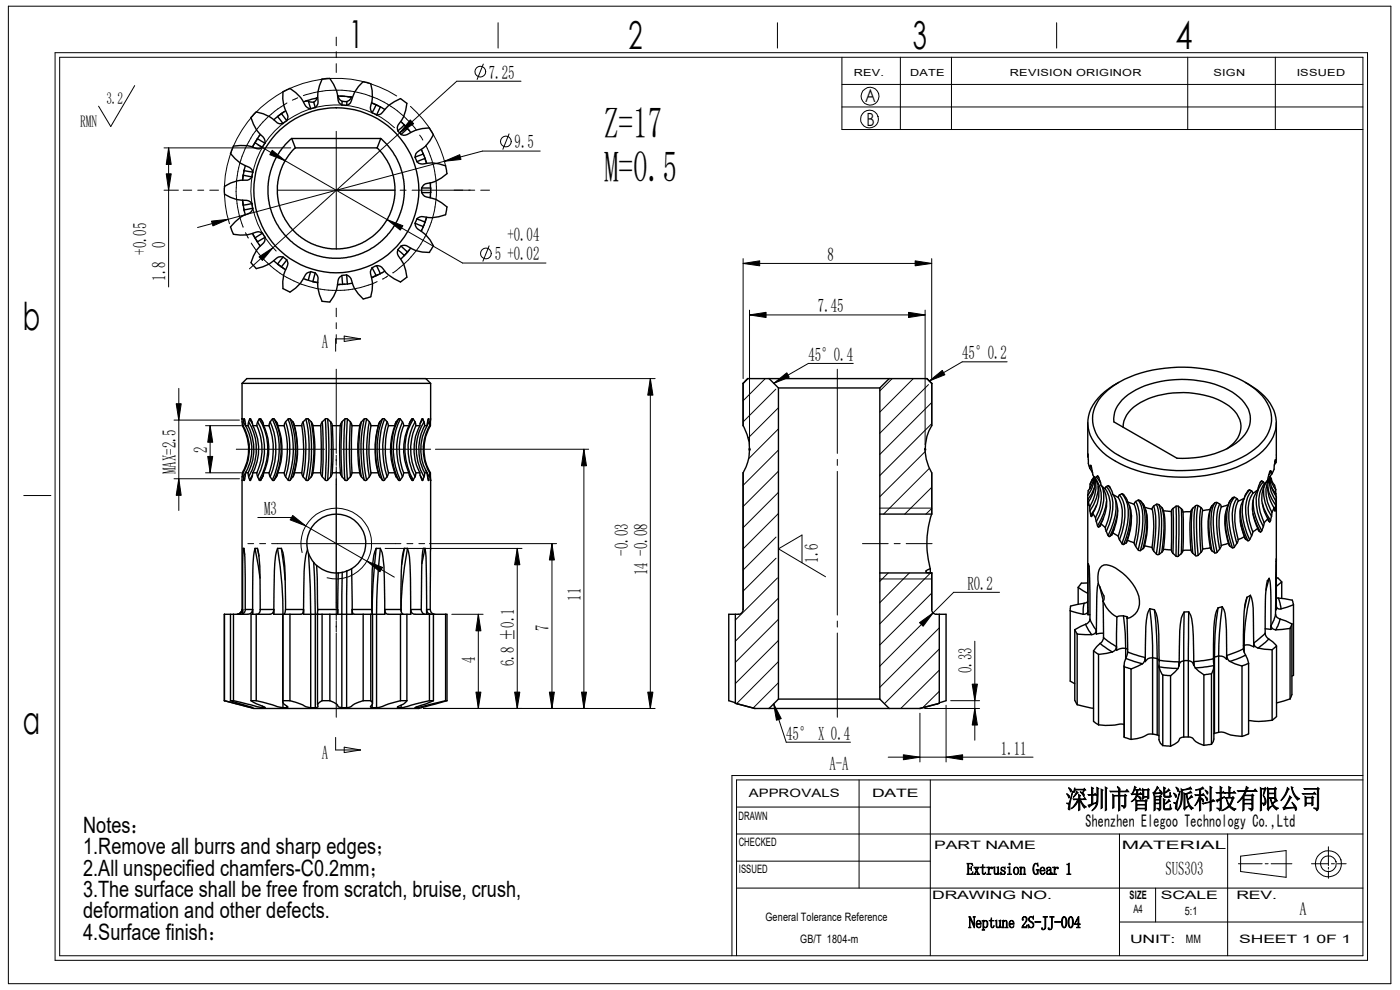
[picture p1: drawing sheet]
<svg xmlns="http://www.w3.org/2000/svg" width="297mm" height="210mm" viewBox="0 0 297 210" stroke-linecap="round" stroke-linejoin="round" font-family="sans-serif">
<g fill="none" stroke="#000" stroke-width=".21">
<path d="M1.8 1.3h293.3v207.4h-293.3zM11.7 11.2h278.4v192.5h-278.4zM12.7 12.1h276.4v190.6h-276.4zM28.6 18.2l-5.1 8.6-2.6-4.3M71.3 7.9v1.8M71.3 11v1.2M71.3 13.5v1.9M102.5 13.6l-1.3 3.2M105.7 4.8v5.4M110.5 17.2h-13.6l-44 39.8M164.9 4.8v5.4M178.6 17.9h110.5"/>
<path d="M178.6 12.1v15.4h110.5M191 12.1v15.4M201.8 12.1v15.4M224.2 4.8v5.4M252 12.1v15.4M270.6 12.1v15.4M34.8 31.4h26.9M35.3 36.9h1l-.5 3.4zM35.8 31.4l.5 3.5h-1zM35.8 31.4v29.5M54.7 30.7l43.4 25.1h17.7M57.7 31.9l2.8 2.2-3.3-1.3z"/>
<path d="M60.9 21.8a21.4 21.4 0 0 0-9.3 26.3M63.2 20.7l-1.2 .6M64.3 20.3a21.3 21.3 0 0 1 24 7.3M71.3 27.9v25M83.7 27.1a18.1 18.1 0 0 0-25.4 .7 18.1 18.1 0 0 0 .3 25.5M84.2 20.4a23.8 23.8 0 0 0-27.3 1.1 23.8 23.8 0 0 0-8.2 26M87 25.4l.8 .8-3 2zM87.1 22.6a24.1 24.1 0 0 1 7.4 12.6M89 28.7l.7 1M90.3 30.8a21.2 21.2 0 0 1-7 27.1M94.3 34.2l3.2-1.4 .3 1zM108 28.4l-1.3 3.3"/>
<path d="M114.6 32h-12.2l-60.5 16.3M178.6 22.7h110.5M34.8 40.3h3M38.9 40.3h1.8M42 40.3h1.2M44.5 40.3h1.9M44.9 46.9l3.5-.4-3.2 1.4zM51.6 48.1v.1M52.1 49.4l.6 1.1M53.3 51.6a21.1 21.1 0 0 0 26.7 8.1M54.9 54.5l3-2-2.2 2.7zM58.8 40.3h25.1"/>
<path d="M82.2 46.6l3.3 1.3-.6 .9zM82.3 58.5l-1.1 .7M84.9 40.3h1.2M87.4 40.3h13.3M91.4 40.1v.5M102 40.3h1.8M103.8 52.2l-1.4 3.2M157.6 55.9l3.6-.6v1.1zM157.6 55.9h40.1M157.6 54.9v25.4M194.1 55.3l3.6 .6-3.6 .5zM197.7 54.9v25.4"/>
<path d="M71.3 65.4v1.8M71.3 68.5v1.2M71.3 71v1.9M71.3 78.3v17.9M73 71.3l3.5 .6-3.5 .5zM76.5 71.9h-5.3v2.6M159 66.8l3.5-.5v1.1zM159 65.8v28.5M159 66.8h37.3M177.6 78.3v17.9M181 77.1h-9.5l-7.4 4.2M192.7 66.3l3.6 .5-3.6 .6z"/>
<path d="M196.3 65.8v28.5M213.7 76.8h-9.6l-7 4M36.9 89.1h13.9M37.4 85.6h1l-.5 3.5zM37.9 82.4v25.9M43.6 90.3h7.5M44.1 96.8h1l-.5 3.5zM44.6 90.3l.5 3.5h-1zM44.6 90.3v10M50.1 95.3h18.7M51.6 89.1h.3M51.6 89l.3 .3"/>
<path d="M51.8 89v.3M51.9 89l-.3 .3M70.1 95.3h1.3M71.3 96.6v2.1M71.3 99v32.5M72.6 95.3h18.8M86.8 80.3h52.2M92.4 95.3h32.5M123.9 95.3l.5 3.5h-1zM123.9 95.3v55M138 80.3l.5 3.5h-1.1zM138 80.3v70"/>
<path d="M158.9 95.3h.3M158.9 95.2l.3 .3M159 95.2v.3M159.1 95.2l-.3 .3M162.3 80.3l-4.7 4.7M164.1 81.3l2.8-2.2 .5 .9zM164.6 82.5l-7 7M165.1 86.5l-6.4 6.4M165.1 91l-6.3 6.3M165.1 95.5l-7.5 7.5M165.1 99.9l-7.5 7.5M177.6 97.5v1.2"/>
<path d="M177.6 100v30.5M189.3 80.3l-2.7 2.6M193.8 80.3l-7.2 7.1M196.1 95.3h.3M196.1 95.2l.3 .3M196.3 95.2v.3M196.3 95.8l-9.7 9.6M196.4 95.2l-.3 .3M197 81.6l-10.4 10.3M197.1 80.8l2.8-2.2 .5 .9zM197.1 99.4l-9.6 9.7M197.7 85.4l-11.1 11"/>
<path d="M197.7 89.9l-11.1 11M5 105.1h5.8M36.9 101.6h13.9M37.9 101.6l.5 3.5h-1zM43.6 100.3h7.5M51.6 101.6h.3M51.6 101.4l.3 .3M51.8 101.4v.3M51.9 101.4l-.3 .3M52.6 115.3h1.2M54.7 109.8h7l22 12.6M55.1 115.3h1.2"/>
<path d="M57.6 115.3h27.4M62.1 109.3l2.8 2.2-3.3-1.2zM64.1 117.2a7.5 7.5 0 0 1 6.6-9.4 7.5 7.5 0 0 1 8.1 8.2 7.5 7.5 0 0 1-9.4 6.6M77.9 119l3.3 1.4-.6 .9zM81.7 116.3h29M86.3 115.3h1.3M88.9 115.3h1.2M91.1 115.3h27M109.7 116.3l.6 3.5h-1.1zM109.7 116.3v34M117.1 115.3l.5 3.5h-1.1zM117.1 115.3v35"/>
<path d="M164.6 113.9l-7 7M164.6 118.4l-7 7M165.1 104.4l-7.5 7.5M165.1 108.9l-7.5 7.5M170.1 119.4v-5.9l-5 2.9 10 5.9M183 115.3h5.4M186.6 107.8h11.1M189.7 115.3h1.3M192.2 115.3h5.5M197.7 103.4l-5.8 5.7M197.7 107.9l-1.3 1.2M71.3 131.7v2.3"/>
<path d="M71.3 134.3v17.8M95.8 130.3h6.7M101.5 130.3l.5 3.5h-1zM101.5 130.3v20M164.9 122.6l-8.9 8.9M165.1 126.9l-9.1 9.1M165.1 131.4l-9.1 9.1M165.1 135.8l-9.1 9.2M177.6 131.7v1.3M177.6 134.3v17.8M186.6 122.8h11.1M188.4 121.5l-1.8 1.8"/>
<path d="M192.9 121.5l-6.3 6.3M195.1 132.1l2.9-2.1-2.2 2.8zM197.4 121.5l-10.8 10.8M197.7 125.8l-11.1 11M198 130l-11.4 11.3M198 130h.1M199.3 133.2l-12.7 12.6M199.3 137.7l-11.7 11.6M206.8 136v21M212 125.6h-9.7l-4.3 4.4M71.2 156.4v2.7h5.3M73 158.5l3.5 .6-3.5 .5z"/>
<path d="M89.8 150.3h49.2M101 146.8h1l-.5 3.5zM109.2 146.8h1.1l-.6 3.5zM116.5 146.8h1.1l-.5 3.5zM123.4 146.8h1l-.5 3.5zM137.4 146.8h1.1l-.5 3.5zM164.1 149.3l1.6 3.1-1 .4zM164.1 149.3l2.7 8.1h13.6M165.1 144.8l-5.3 5.4M165.1 140.3l-8.8 9M195.2 151.3v10.3M196.1 150.3h11.7"/>
<path d="M199.3 142.2l-8.2 8.1M199.3 146.6l-3.6 3.5M200.7 149.6v12M201.7 148.6h6.1M206.2 145.1h1.1l-.5 3.5zM206.8 150.3l.5 3.5h-1.1zM156.3 171.2h41.1M156.3 176.9h132.8M182.2 165.4v23M188.4 160.6h30.8M191.6 160.1l3.6 .5-3.6 .6zM197.4 165.4v37.3"/>
<path d="M200.7 160.6l3.5-.5v1.1zM237.5 176.9v25.8M260.4 176.9v25.8M281.8 179.6v4M289.1 165.4h-132.8v37.3M289.1 164.5h-133.8v38.2M156.3 182.7h41.1M156.3 188.4h132.8M237.5 195.6h51.6M245.2 188.4v7.2M262.7 183.2h5.1M263.2 181.6l9.6-1.2v5.7l-9.6-1.2z"/>
<path d="M268.4 183.2h.6M269.7 183.2h4.4M278.2 183.2h3.6M281.8 184v.4M281.8 184.7v1.6M282.4 183.2h.7M283.7 183.2h1.9"/>
<circle cx="101.9" cy="15.2" r="1.14"/>
<circle cx="107.3" cy="30" r="1.14"/>
<circle cx="184.5" cy="25.3" r="1.89"/>
<circle cx="184.6" cy="20.4" r="1.88"/>
<circle cx="103.1" cy="53.8" r="1.14"/>
<circle cx="281.8" cy="183.2" r="1.68"/>
<circle cx="281.8" cy="183.2" r="2.78"/>
</g>
<g fill="none" stroke="#000" stroke-width=".3">
<path d="M68.3 16.8l1.7-.2a7.7 7.7 0 0 1 1.8 4.8l.1 .4 .6 .5M68.3 16.8a8.6 8.6 0 0 0-.9 5.2l-.5 .8M77 17.3l1.7 .5a8.1 8.1 0 0 1-.1 5l.4 1.1M77 17.3a8.6 8.6 0 0 0-2.7 4.5l-.8 .6M51.6 37.2l1.9 .3M51.6 37.2l-.1 1 .1-1M51.6 37.1v.1M51.7 36.4h.1M51.8 36.2l1.8 .3M51.8 36.2l-.2 1M51.9 35.9l-.1 .3M52 35.2l-.2 1"/>
<path d="M53.2 24.9l1.2-1.2a7.9 7.9 0 0 1 4.4 2.4l.5 .1h.7M53.3 25a7.4 7.4 0 0 0 2.5 4.1l.4 .8v.5l-1.6-1M53.5 37.5a1.48 1.48 0 0 1-1.6 .7 7 7 0 0 0-4.3 1.3v1.7a8.7 8.7 0 0 0 5.1 1.4l.8 .6-1.9 .3M53.6 36.5l-.1 1M54.1 30.3l1.6 .9M54.1 30.3l-.5 .9M54.6 29.4l-.5 .9M54.7 29.3l-1.1 1.8M55.1 28.7l-.1 .1M55.2 28.5l-.6 .9M55.7 31.2a1.37 1.37 0 0 1-1.7 .2 6.8 6.8 0 0 0-4.5-.4l-.6 1.6a8.6 8.6 0 0 0 4.3 3.1l.4 .8M56.2 30.4l-.5 .8"/>
<path d="M58.9 24.7l1.1 1.5M58.9 24.7l-.8 .7M59.7 24.1l-.8 .6M60.3 23.7l-1.4 1M60.6 23.5l-.9 .6M60.8 25.6l-.8 .6M61.9 29.4l-1.4 1.3-1.1 1.4-1.2 2.1-.8 2-.5 2.7v2.3l.2 2.1 .5 1.7 .7 1.7 1 1.7 1.3 1.6 1.7 1.6 1.4 1.1 1.9 .9 3.1 1 1.7 .2 2.7-.1 2.3-.5 2.3-.9 1.7-.9 1.6-1.3 1.6-1.7 1.1-1.5 .9-1.9 .6-1.5 .5-2.8 .1-2.3-.3-2.1-.7-2.4-1-1.9-1.4-2-1.6-1.6M61.9 29.4h18.9M61.9 29.4l.8 2M64.9 21.4h.1M65 21.4h-.1M65.2 21.3l-.1 .1"/>
<path d="M65.2 21.3l-.8 .3M65.2 21.3l.2 .2M65.4 21.5l.5 1.6M65.4 21.5l1.1 .2M65.9 23.1a1.61 1.61 0 0 1-1.3-1.1 6.7 6.7 0 0 0-3.1-3.2l-1.5 .7a8.8 8.8 0 0 0 1.1 5.2l-.3 .9-1.1-1.5M66.5 21.7l.4 1.1M66.9 22.8l-1 .3M67.2 20.8l-.2 .5-.5 .4M67.2 20.8l-2 .5M67.4 20.7l-.2 .1M71.6 20.4h.2a1.25 1.25 0 0 0 .8 1.1M71.7 20.4l2.9 .2"/>
<path d="M72.2 20.4h1M72.5 22.3l1 .1M72.6 21.5l-.1 .8M72.6 21.5h1M73.6 21.5l-.1 .9M73.7 20.5l1 .2M74.6 20.6l-.5 .7-.5 .2M74.6 20.6l.1 .1M78.8 21.8l1 .4M78.8 21.8l1.5 .6M79 23.9l.9 .4M79.8 22.2l-.8 1.7"/>
<path d="M79.8 22.2l.9 .5M80 31.3l1.1 1.3 1.1 1.6 .9 2 .4 1.4 .3 1.9v1.8l-.3 1.7-.4 1.6-.8 1.7-1 1.5-2.2 2.3-1.7 1.1-1.9 .9-1.5 .4-1.8 .3h-1.9l-1.6-.3-1.6-.4-2.1-1-1.7-1.1-1.3-1.3-1.6-2.3-.5-1.1-.8-2.3-.2-1.3-.1-2.4 .3-1.6 .5-1.6 .9-2.1 1.2-1.7 1-.9M80.6 22.6l.1 .1M80.7 22.7l-.8 1.7a1.98 1.98 0 0 0 1.9-1.3l.7-.7 2.5-1.5 1.3 1a7.5 7.5 0 0 1-1.9 4.7l-.1 .4 .1 .8M80.7 22.7l.9 .5M80.8 29.4l-.8 2h-17.3M84.4 27.8l.7 .7M85 25.8l.8 .7M85.3 26.1h.1M85.6 26.4l1.1 1.2M85.8 26.5l-1.4 1.3M85.8 26.5l.6 .8"/>
<path d="M86.4 27.3l-1.3 1.2M86.4 27.3l.7 .8M88.1 33.4l.3 .9M88.4 34.3a1.97 1.97 0 0 0 2.3 .3l1-.1 1.4 .3 1.4 .4 .3 1.6a7.5 7.5 0 0 1-4.5 2.2l-.4 .2-.4 .7M89.4 31.7l.4 1M89.5 39.9v1M89.5 39.9h1.9M89.5 32h.1M89.7 32.5l.1 .1M89.8 32.7l-1.7 .7M89.8 32.7l.4 .9M89.8 32.7l.2 .4"/>
<path d="M90.1 33.4l.4 1.2M90.2 33.6l-1.8 .7M90.2 33.6l.3 1M91.1 27.1l.8 1.5a7.3 7.3 0 0 1-3.4 3.7l-.3 .3-.1 .8M91.1 27.1a9.3 9.3 0 0 0-5.1 1.6l-.9-.2M91.3 38.8l.1 1.1M91.3 38.8v.3M91.3 39.5h.1M91.4 39.9v1M91.4 39.9v.2M51.5 42.5l.1 1zM51.6 43.5l.2 1"/>
<path d="M51.7 44.2l.2 .6M51.8 44.5l.2 1.1M53.4 43.2l.2 1M53.6 49.5l.5 1M53.6 44.2a1.5 1.5 0 0 1-1.1 1.2 6.7 6.7 0 0 0-3.6 2.7l.6 1.6a8.3 8.3 0 0 0 5.3-.6l.9 .4M53.6 44.2l-1.8 .3M53.6 49.6l1 1.7M54.1 50.5l.5 .8M54.6 51.3l.6 .9M55 51.9l.1 .1M55.7 49.5l.5 .8M55.7 49.5l-1.6 1"/>
<path d="M56.2 50.3a1.48 1.48 0 0 1-.7 1.6 6.7 6.7 0 0 0-2.2 3.8l1.1 1.3a8.7 8.7 0 0 0 4.7-2.5h.9l-1.1 1.5M56.2 50.3l-1.6 1M58.1 55.3l.8 .7M58.9 56l.8 .6M58.9 56l1.4 1M59.7 56.6l.9 .6M60 54.5l.8 .6M60.8 55.1a1.43 1.43 0 0 1 0 1.7 6.8 6.8 0 0 0-.8 4.4l1.5 .7M60.8 55.1l-1.1 1.5M64.4 59.1l1 .3M64.9 59.3h.1M65.4 59.4l.5-1.7a1.86 1.86 0 0 0-1.6 1.6l-.6 .8-1 1-1.2 .9"/>
<path d="M65.4 59.4l1 .3M65.9 57.6l1 .3M66.3 59.7l1.1 .3M66.4 59.7l1 .2M66.9 57.9a1.54 1.54 0 0 1 .5 1.6 7.5 7.5 0 0 0 .9 4.4l1.7 .2a8.3 8.3 0 0 0 1.8-5l.7-.6M66.9 57.9l-.5 1.8M72.5 58.5l.2 1.8M73.5 58.3a1.6 1.6 0 0 1 1.1 1.3 6.6 6.6 0 0 0 2.4 3.8l1.7-.5a8.4 8.4 0 0 0-.1-5.2l.4-.9 .8 1.7M73.5 58.3l-1 .1M73.5 58.3l.2 1.9M79.9 56.3l-1 .5M79.9 56.3l.8 1.7"/>
<path d="M80.3 58.3l-1.5 .6 1-.4M80.7 58l-.9 .5M80.7 58l-.1 .1M81.1 57.8l-.1 .1M81.6 57.5l-.9 .5M84.4 53a1.88 1.88 0 0 0 .7 2.1l.5 .9 .7 2.8-1.3 1a8 8 0 0 1-4-3.1l-1.1-.4M84.4 53l1.4 1.2M85.1 52.2l-.7 .8M85.1 52.2l1.3 1.3M85.8 54.2l-.8 .7M86.4 53.5l-.6 .7M86.7 53.1l-1.1 1.3"/>
<path d="M87.1 52.7l-.7 .8M88.1 47.4a1.95 1.95 0 0 0 1.4 1.7l.8 .7 .9 1.1 .7 1.3-.8 1.4a7.4 7.4 0 0 1-4.9-1.5l-.4-.1-.7 .2M88.1 47.4l1.7 .6M88.4 46.4l-.3 1M88.4 46.4l1.8 .7M89.5 40.9a1.91 1.91 0 0 0 1.9 1.1l1.1 .3 2.3 1.6-.3 1.7a7.7 7.7 0 0 1-5 .3l-.4 .1-.7 .4M89.5 40.9h1.9M89.5 48.7v.1M89.8 48l-.4 1M89.8 48.1l-.1 .2M90 47.7l-.1 .1M90.2 47.1l.3-1-.4 1.2"/>
<path d="M90.2 47.1l-.4 .9M91.3 41.6v.4M91.3 41.2v.1M91.4 40.9l-.1 1M91.4 40.6v.3M72.2 60.3l-.6 .1M72.6 60.3h.1M72.7 60.3l-1.1 .1M73 60.3h.2M73.7 60.2l-1 .1M74.7 60.1l-1 .1M51.4 88.9v1.4"/>
<path d="M51.4 88.9h.1M51.4 81.3h40M51.4 81.3l1-1h37.9l1.1 1M51.4 81.3v7.5M51.4 90.3h.2M51.4 90.3a9.8 9.8 0 0 1 0 10M51.6 90.3a10 10 0 0 1 0 10M51.6 89.5v.8M51.6 89.5l.5 .8M51.7 88.9l.1-.1 .1 .2 .2 1.3M51.7 88.9l-.1 .6M51.7 88.9l.2 .3"/>
<path d="M52.1 90.3h.5M52.1 90.3a9.8 9.8 0 0 1 0 10M52.6 90.3a10.7 10.7 0 0 1 0 10M52.7 89.5l-.1 .8M52.7 89.5a11.1 11.1 0 0 1 0 11.6M53 88.9v-.1a1.46 1.46 0 0 1 .6 1.5M53 88.9l-.3 .6M53 88.9l.6 1M53.6 90.3h.9M53.6 90.3a10.7 10.7 0 0 1 0 10M54.5 90.3a11.7 11.7 0 0 1 0 10M54.7 89.5l-.2 .8"/>
<path d="M54.7 89.5a12.2 12.2 0 0 1 0 11.6M55 88.9h.3M55 88.9l-.3 .6M55 88.9a12.3 12.3 0 0 1 0 12.9M55.3 88.9l.4 .6 .2 .8M55.3 88.9l.6 1M55.9 90.3h1.2M55.9 90.3a11.7 11.7 0 0 1 0 10M57.1 90.3a14.3 14.3 0 0 1 0 10M57.3 89.5l-.2 .8M57.3 89.5a14.6 14.6 0 0 1 0 11.6M57.8 88.9h.4"/>
<path d="M57.8 88.9l-.5 .6M57.8 88.9a14.8 14.8 0 0 1 0 12.9M58.2 88.9l.4 .6M58.2 88.9a14.8 14.8 0 0 1 0 12.9M58.6 89.5l.3 .8M58.6 89.5l.3 .5M58.9 90.3h1.4M58.9 90.3a14.3 14.3 0 0 1 0 10M60.3 90.3a18.5 18.5 0 0 1 0 10M60.6 89.5l-.3 .8M60.6 89.5a19.1 19.1 0 0 1 0 11.6M61.1 88.9h.5"/>
<path d="M61.1 88.9l-.5 .6M61.1 88.9a19.7 19.7 0 0 1 0 12.9M61.6 88.9l.5 .6M61.6 88.9a19.7 19.7 0 0 1 0 12.9M62.1 89.5l.3 .8M62.1 89.5a19.1 19.1 0 0 1 0 11.6M62.4 90.3h1.6M62.4 90.3a18.5 18.5 0 0 1 0 10M64 90.3a29.3 29.3 0 0 1 0 10M64.3 89.5l-.3 .8M64.3 89.5a28.2 28.2 0 0 1 0 11.6M64.9 88.9h.5"/>
<path d="M64.9 88.9l-.6 .6M64.9 88.9a30.2 30.2 0 0 1 0 12.9M65.4 88.9l.6 .6M65.4 88.9a30.2 30.2 0 0 1 0 12.9M66 89.5a30.3 30.3 0 0 1 0 11.6M66 89.5l.4 .8M66.3 90.1v.1M66.4 90.3a29.3 29.3 0 0 1 0 10M66.4 90.3h1.6M68 90.3l.2 3.9-.2 6.1M68.4 89.5l-.4 .8M68.4 89.5a97.7 97.7 0 0 1 0 11.6"/>
<path d="M69 88.9h.5M69 88.9a95.6 95.6 0 0 1 0 12.9M69 88.9l-.6 .6M69.5 88.9a79.7 79.7 0 0 1 0 12.9M69.5 88.9l.6 .6M70.1 89.5a97.7 97.7 0 0 1 0 11.6M70.1 89.5l.4 .8M70.5 90.3a72.7 72.7 0 0 1 0 10M70.5 90.3h1.7M72.2 90.3l-.1 3.9 .1 6.1M72.6 89.5l-.4 .8M72.6 89.5a78.2 78.2 0 0 0 0 11.6"/>
<path d="M73.2 88.9h.5M73.2 88.9a95.6 95.6 0 0 0 0 12.9M73.2 88.9l-.6 .6M73.7 88.9a95.6 95.6 0 0 0 0 12.9M73.7 88.9l.6 .6M74.3 89.5a78.2 78.2 0 0 0 0 11.6M74.3 89.5l.4 .8M74.7 90.3l-.2 2.8 .2 7.2M74.7 90.3h1.6M76.3 90.3a29.3 29.3 0 0 0 0 10M76.4 90.1l-.1 .1M76.7 89.5l-.4 .8"/>
<path d="M76.7 89.5a30.3 30.3 0 0 0 0 11.6M77.3 88.9h.5M77.3 88.9l-.6 .6M77.3 88.9a30.2 30.2 0 0 0 0 12.9M77.8 88.9l.6 .6M77.8 88.9a30.2 30.2 0 0 0 0 12.9M78.4 89.5l.3 .8M78.4 89.5a30.3 30.3 0 0 0 0 11.6M78.7 90.3h1.6M78.7 90.3a29.3 29.3 0 0 0 0 10M80.3 90.3a18.5 18.5 0 0 0 0 10M80.6 89.5l-.3 .8"/>
<path d="M80.6 89.5a19.1 19.1 0 0 0 0 11.6M81.1 88.9h.5M81.1 88.9l-.5 .6M81.1 88.9a18.9 18.9 0 0 0 0 12.9M81.6 88.9l.5 .6M81.6 88.9a18.9 18.9 0 0 0 0 12.9M82.1 89.5l.3 .8M82.1 89.5a18.2 18.2 0 0 0 0 11.6M82.4 90.3h1.4M82.4 90.3a18.5 18.5 0 0 0 0 10M83.8 90.3a13.7 13.7 0 0 0 0 10M84 89.5l-.2 .8"/>
<path d="M84 89.5l-.2 .5M84.5 88.9h.4M84.5 88.9l-.5 .6M84.5 88.9a14.4 14.4 0 0 0 0 12.9M84.9 88.9l.5 .6M84.9 88.9a14.8 14.8 0 0 0 0 12.9M85.4 89.5l.2 .8M85.4 89.5a14.1 14.1 0 0 0 0 11.6M85.6 90.3h1.1M85.6 90.3a13.7 13.7 0 0 0 0 10M86.7 90.3a11.7 11.7 0 0 0 0 10M87.4 88.9h.3"/>
<path d="M87.4 88.9l-.6 .9-.1 .5M87.4 88.9l-.6 1M87.7 88.9l.4 .6M87.7 88.9a12.6 12.6 0 0 0 0 12.9M88.1 89.5l.1 .8M88.1 89.5a11.9 11.9 0 0 0 0 11.6M88.2 90.3h.9M88.2 90.3a11.7 11.7 0 0 0 0 10M89.1 90.3a10.7 10.7 0 0 0 0 10M89.7 88.9l.3 .6M89.7 88.9v-.1a1.78 1.78 0 0 0-.6 1.5M89.7 88.9l-.6 1"/>
<path d="M90 89.5l.1 .8M90 89.5a10.9 10.9 0 0 0 0 11.6M90.1 90.3h.5M90.1 90.3a10.7 10.7 0 0 0 0 10M90.3 99.7l.8 1.4M90.6 90.3a10 10 0 0 0 0 10M91 88.9l.1 .6M91 88.9l-.1-.1-.1 .4-.2 1.1M91 88.9l-.2 .3M91.1 89.5v.8M91.1 89.5l-.5 .8M91.1 90.3h.2"/>
<path d="M91.1 90.3a9.8 9.8 0 0 0 0 10M91.3 90.3a9.8 9.8 0 0 0 0 10M91.4 81.3l-.1 9M157.6 90.3a9.9 9.9 0 0 1 0 10M157.6 90.3h.1M157.6 81.3v9M157.6 81.3h.1M163.2 80.3h25.4M163.2 80.3h-4.6l-1 1M163.2 80.3l1.9 2M165.1 82.3h21.5M165.1 82.3v66"/>
<path d="M186.6 82.3v26.8M188.6 80.3h8l1.1 1M188.6 80.3l-2 2M197.7 90.3a9.8 9.8 0 0 0 0 10M197.7 90.3h.1M197.7 81.3v9M197.7 81.3h.1M230.8 96.4v-.1l.1 2 .3 1M230.8 96.6v.4M230.8 89.7v6.8M231.2 99.3l.6 1M231.2 98.8v.5"/>
<path d="M231.2 98.8l.4 .5M231.4 98.7l.4 2 .6 .9M231.4 98.7l-.2 .1M231.4 98.7v.1M234.2 83.5a22.3 22.3 0 0 1 14.3-5.5 26.6 26.6 0 0 1 17.1 4 8.3 8.3 0 0 1 4 8.2 10.9 10.9 0 0 1-6.2 6.8 29.9 29.9 0 0 1-26.1-.4 9.9 9.9 0 0 1-5.5-7 7.3 7.3 0 0 1 2.4-6.1zM237.3 81.1a12.5 12.5 0 0 0-6.2 6.4 7.5 7.5 0 0 0 2.2 7.8 22.3 22.3 0 0 0 13 5.6 30.2 30.2 0 0 0 19.1-3.4 10.1 10.1 0 0 0 5.3-7.2 9 9 0 0 0-4.8-8.2l-1.7-1M238 84.8a17.3 17.3 0 0 1 11.6-4.3 20.1 20.1 0 0 1 12.6 3.2 6.5 6.5 0 0 1 3 5.8 7.7 7.7 0 0 1-4.6 5.5 21.4 21.4 0 0 1-10.9 2.2l-13.4-7.7a5.6 5.6 0 0 1 1.7-4.7zM238.3 90.6a6.1 6.1 0 0 1 3.6-5.2 19.3 19.3 0 0 1 18.1 .2 5.5 5.5 0 0 1 3.1 6 6.4 6.4 0 0 1-2.8 3.6M269.5 99.9l.2 .1M269.5 99.9l-.2 .3-.4 1.6M269.5 99.9l-.1 .1M270.5 97.8l-.2 1.7-.5 1"/>
<path d="M270.6 97.7l.1 .4M270.6 97.7v-.2l-.1 .3M270.6 97.7l-.1 .2M270.7 98.1l-.3 .5M270.8 89.7l-.1 8.4M51.4 100.3v29M51.4 100.3h.2M51.6 100.3v.8M51.6 101.1l.1 .7M51.6 116.3h.2l.1 1.9 .1 11.1M51.6 116.3l-.1 14M51.6 116.3l.3 1.3"/>
<path d="M51.9 101.5l-.2 .3M52.1 100.3l-.3 1.6-.1-.1M52.1 100.3h.5M52.2 100.1l-.6 1M52.6 100.3l.1 .8M52.7 101.1l.3 .7M53.6 100.8l-.6 1M53.6 100.3l-.3 1.2-.2 .4-.1-.1M53.6 100.3h.9M54.1 116.3h.5M54.1 116.3a17.3 17.3 0 0 0-.5 4.9v9.1v-1M54.1 116.3l1.1 6.3"/>
<path d="M54.5 100.3l.2 .8M54.6 116.3a24 24 0 0 1 .6 6.3v6.7M54.6 116.3l.3 1.6M54.7 101.1l.3 .7M55 101.8l.1 .1 .2-.1M55.3 101.8v.1M55.5 101.5l-.2 .3M55.7 101.1l-.4 .7M55.8 100.9l-.1 .2M55.8 100.8l-.3 .7M55.9 100.3l-.2 .8M55.9 100.3h1.2"/>
<path d="M57.1 100.3l.2 .8M57.3 101.1l.5 .7M57.8 101.8l.1 .1 .3-.1M58.6 101.1l-.4 .7M58.9 116.3h.8M58.9 116.3a12.6 12.6 0 0 0-.7 4.9l-.1 9.1M58.9 116.3a81.9 81.9 0 0 1 1.1 14M58.9 100.5l-.3 .6M58.9 100.3l-.3 .8M58.9 100.3h1.4M59.7 116.3a16 16 0 0 1 .8 6.3l.1 6.7M59.7 116.3l.8 6.7"/>
<path d="M60.3 100.3l.3 .8M60.6 101.1l.5 .7M61.1 101.8l.2 .1 .3-.1M62.1 101.1l-.5 .7M62.4 100.3l-.3 .8M62.4 100.3h1.6M64 100.3l.3 .8M64.3 101.1l.6 .7M64.9 101.8l.2 .1 .3-.1M65.2 116.6a11.6 11.6 0 0 0-.7 4.6l-.1 9.1M65.2 116.6a6.3 6.3 0 0 1 8.6-7 6.3 6.3 0 0 1 .8 11M65.2 116.6l.2 .8"/>
<path d="M65.4 117.4l.4 7.2 .1 5.7M65.4 117.4l1.1 1.9M66 101.1l-.6 .7M66.3 100.4v.1M66.4 100.3h1.6M66.4 100.3l-.4 .8M66.5 119.3l.4 11M66.5 119.3l.7 .7M67.2 120l.2 9.5M67.2 120a6.4 6.4 0 0 0 4.6 1.5M68 100.3l.4 .8M68.4 101.1l.6 .7"/>
<path d="M69 101.8l.2 .1 .3-.1M70.1 101.1l-.6 .7M70.5 100.3l-.4 .8M70.5 100.3h1.7M72.2 100.3l.4 .8M72.6 101.1l.6 .7M73.2 101.8l.2 .1 .3-.1M74.3 101.1l-.6 .7M74.7 100.3l-.4 .8M74.7 100.3h1.6M76.3 100.3l.4 .8M76.3 100.4l.1 .1"/>
<path d="M76.7 101.1l.6 .7M77.3 101.8l.2 .1 .3-.1M78.4 101.1l-.6 .7M78.7 100.3l-.3 .8M78.7 100.3h1.6M79.8 116.3a116.7 116.7 0 0 0-.8 14M79.8 116.3a11.2 11.2 0 0 0-.8 4.9l-.1 8.2M79.8 116.3h.9M80.3 100.3l.3 .8M80.6 101.1l.5 .7M80.7 116.3a14.5 14.5 0 0 1 .8 6.3l.1 7.7M80.7 116.3a128.3 128.3 0 0 0-.8 14"/>
<path d="M81.1 101.8l.2 .1 .3-.1M82.1 101.1l-.5 .7M82.4 100.3l-.3 .8M82.4 100.3h1.4M83.8 100.3l.2 .8M83.8 100.5l.2 .6M84 101.1l.5 .7M84.5 101.8l.2 .1 .2-.1M85.4 101.1l-.5 .7M85.6 100.3l-.2 .8M85.6 100.3h1.1M85.8 116.3h.6"/>
<path d="M85.8 116.3a14.5 14.5 0 0 0-.7 4.9l-.1 8.1M85.8 116.3l-.6 3.5M86.4 116.3a18.1 18.1 0 0 1 .7 6.3v7.7M86.4 116.3a70.1 70.1 0 0 0-1.3 13.4M86.7 100.3l.7 1.5M86.8 100.8l.4 .7M87.2 101.5l.1 .2M87.4 101.8l.1 .1 .2-.1M87.4 101.8v.1M88.1 101.1l-.4 .7M88.2 100.3l-.1 .8M88.2 100.3h.9"/>
<path d="M89.1 100.3l.4 1.5 .1 .1 .1-.1M89.1 100.8l.6 1M90 101.1l-.3 .7M90.1 100.3l-.1 .8M90.1 100.3h.5M90.2 116.3l.2 1.9 .1 12.1v-1M90.2 116.3h-.4l-.2 1.6-.2 11.4M90.2 116.3l-.7 3.2M90.6 100.3l.3 1.6 .1-.1M90.8 101.5l.2 .3M91.1 101.1l-.1 .7M91.1 100.3v.8"/>
<path d="M91.1 100.3h.2M91.3 100.3l.1 1.5M91.4 101.8v.1zM91.4 101.9l-.1 27.4M157.6 100.3h.1M157.6 100.3v29M186.6 109.1v12.4M186.6 109.1h11.1M197.7 109.1a19.6 19.6 0 0 0-.3 11.5M197.7 100.3h.1M197.7 100.3v8.8M230.8 105.7v23.9"/>
<path d="M230.8 105.1v.9M230.8 106v.9M230.9 106.5l-.1 .7v-.3M230.9 106.5l.3 1M230.9 106.7l-.1 .2M231.2 107.5v.9M231.2 103.6v.1M231.2 108.4l.2 .9M231.3 102.7l-.1 .9M231.4 109.3l.1 .3M231.4 103.3l-.2 .3M231.8 109.2l-.3 .4"/>
<path d="M231.8 108.9v.4l-.3 .3M231.8 108.9l.6 .9M232.1 101.1l-.8 1.6M232.1 101.1l-.2 1.2-1.1 1.8v1M232.1 101.1a6.3 6.3 0 0 1-1.3 4M232.1 101.2l-.8 1.5M232.2 101.4a6.2 6.2 0 0 1-1.3 5.1M232.2 103.4l-.6 1.3-.8 1.3M232.2 101.5a7.7 7.7 0 0 1-1 6M232.4 109.8l.2 .9M232.4 101.6a7.4 7.4 0 0 1 0 8.2M232.5 101.7a6.9 6.9 0 0 1-.7 7.2"/>
<path d="M232.6 101.1l.9 1.3M232.6 101.1l-.2 .5M232.6 110.7l.2 .8M232.6 107.2l-1.2 2.1M232.8 101l.4 .5 .4 1.4M232.8 101l-.2 .1M232.8 111.5l.3 .3M232.8 101l.2 .2M233 103.2a8.6 8.6 0 0 1-1.8 5.2M233.4 111.6l-.3 .2M233.5 111.3l-.1 .3M233.6 102.9l.9 .8"/>
<path d="M233.6 111.1l-.2 .5M233.6 111.1l.9 .8M233.6 102.9a6.2 6.2 0 0 1 .8 6l-.8 2.2M233.9 103.4a8.9 8.9 0 0 1-1.3 7.3M234.1 109.9l-1 1.9M234.5 111.9l.2 .8M234.5 103.7a8.4 8.4 0 0 1 0 8.2M234.7 103.2l-.2 .5M234.7 112.7l.4 .9M234.7 103.2a6.6 6.6 0 0 1 1.1 6.4l-1.1 3.1M234.7 106.3a12.3 12.3 0 0 1-1.9 5.2M235.1 103a1.13 1.13 0 0 1 .7 1l.3 .9"/>
<path d="M235.1 103l-.4 .2M235.1 113.6l.3 .2M235.1 103l.5 .6M235.8 113.5l-.4 .3M236.1 104.9l1.1 .6M236.1 113l-.3 .5M236.1 113l1.1 .7M236.1 104.9a6.9 6.9 0 0 1 .7 5.8l-.7 2.3M236.3 112.3l-.5 1.2M236.6 105.8a11.8 11.8 0 0 1-1.5 7.8M237.1 108.3a15.4 15.4 0 0 1-1.7 5.5M237.2 113.7l.3 .8"/>
<path d="M237.2 105.5a8.3 8.3 0 0 1 .5 6.5l-.5 1.7M237.5 105l-.3 .5M237.5 114.5l.5 .8M237.5 105a7.3 7.3 0 0 1 .9 6.3l-.9 3.2M238 104.7a1.93 1.93 0 0 1 1.2 1.7M238 104.7l-.5 .3M238 115.3l.4 .2M238 104.7a5.9 5.9 0 0 1 1.4 4.7 18.9 18.9 0 0 1-1.4 5.9M238.9 115.2l-.5 .3M239.2 106.4l1.4 .6M239.2 114.6l-.3 .6M239.2 114.6l1.4 .5"/>
<path d="M239.2 106.4a6.5 6.5 0 0 1 .8 4.4l-.2 1.4-.6 2.4M239.6 107.3a14.4 14.4 0 0 1-1.2 8.2M240 109.3a17.7 17.7 0 0 1-1.1 5.9M240.6 115.1l.3 .8M240.6 107a13.4 13.4 0 0 1 0 8.1M240.9 106.4l-.3 .6M240.9 115.9l.6 .7M240.9 106.4a9.2 9.2 0 0 1 .7 6.2l-.7 3.3M241.5 106.1l.4 .1M241.5 106.1l-.6 .3M241.5 116.6l.4 .2M241.5 106.1a6.1 6.1 0 0 1 .9 4.5 24.7 24.7 0 0 1-.9 6"/>
<path d="M241.9 106.2l.6 .7M241.9 106.2a8.4 8.4 0 0 1 .9 6l-.9 4.6M242.5 106.9l.3 .7M242.5 116.4l-.6 .4M242.5 106.9l.2 .4M242.8 107.6l1.6 .4M242.8 115.8l-.3 .6M242.8 115.8l1.6 .3M242.8 107.6a13.3 13.3 0 0 1 0 8.2M243.1 108.2a18.2 18.2 0 0 1-.6 8.2M244.4 116.1l.3 .8M244.4 108a21.8 21.8 0 0 1 0 8.1"/>
<path d="M244.7 107.4l-.3 .6M244.7 116.9l.6 .6M244.7 107.4l.3 1.1 .2 1.9-.1 3.1-.4 3.4M245.3 107l.6 .1M245.3 107l-.6 .4M245.3 117.5l.3 .2 .3-.1M245.3 107a12.3 12.3 0 0 1 .5 5.9l-.5 4.6M245.9 107.1l.6 .6M245.9 107.1a19.7 19.7 0 0 1 .2 9l-.2 1.5M246.5 107.7l.3 .6M246.5 107.7l.3 1.1 .1 1.9-.1 3-.3 3.4M246.5 117.1l-.6 .5"/>
<path d="M246.8 108.3l1.7 .2M246.8 116.5l1.7 .2M246.8 108.3a22.5 22.5 0 0 1 0 8.2M246.8 116.5l-.3 .6M246.8 116.6h.1M248.5 108.5v8.2M248.5 116.7l.3 .7M248.8 107.9l-.3 .6M248.8 107.9v9.5M248.8 117.4l.7 .5M249.5 107.4h.5M249.5 107.4l-.7 .5"/>
<path d="M249.5 117.9l.5 .1M249.5 107.4v10.5M250 107.4l.6 .5M250 107.4l.1 2-.1 8.6M250.6 107.9l.3 .3 .1 .4M250.6 107.9v9.5M250.6 117.4l-.6 .6M251 108.6v8.2M251 116.8l-.4 .6M252.6 108.5l-1.6 .1M252.6 108.5a38.9 38.9 0 0 0 0 8.2M252.6 116.7l-1.6 .1"/>
<path d="M252.6 116.7l.4 .6M252.7 108.4h.1M253 107.8l-.4 .7M253 107.8a33.3 33.3 0 0 0 0 9.5M253 117.3l.6 .6M253.6 107.3l-.6 .5M253.6 107.3a31 31 0 0 0-.1 9l.1 1.6M254.2 107.3l.6 .4M254.2 107.3l-.3-.1-.3 .1M254.2 107.3a31 31 0 0 0-.2 8.9l.2 1.6M254.2 117.8l-.6 .1M254.8 107.7l.3 .6"/>
<path d="M254.8 117.2l-.6 .6M254.8 107.7a38.7 38.7 0 0 0 0 9.5M255.1 116.5l-.3 .7M255.1 108.3a29.9 29.9 0 0 0 0 8.2M256.8 108l-1.7 .3M256.8 116.2l-1.7 .3M256.8 116.2l.3 .6M256.8 108a18.1 18.1 0 0 0 0 8.2M256.8 116.3h.1M256.8 107.7h.1M257.1 107.3l-.3 .7M257.1 116.8l.6 .5"/>
<path d="M257.1 107.3a11.3 11.3 0 0 0-.5 6.2l.5 3.3M257.7 106.7l-.6 .6M257.7 106.7a10 10 0 0 0-.7 5.9l.7 4.7M258.2 106.6l.5 .3M258.2 106.6l-.5 .1M258.2 117.1l-.2 .2h-.3M258.2 106.6a10 10 0 0 0-.7 6l.7 4.5M258.7 106.9l.3 .2 .1 .4M258.7 116.5l-.5 .6M258.7 106.9a11.6 11.6 0 0 0-.5 6.2l.5 3.4M259.1 115.7l-.4 .8M259.1 107.5a16.6 16.6 0 0 0 0 8.2"/>
<path d="M260 108.8a15.1 15.1 0 0 0 .9 7M260.6 107.1l-1.5 .4M260.6 115.2l-1.5 .5M260.6 115.2l.3 .6M260.6 107.1a10.2 10.2 0 0 0-.2 7.6l.2 .5M260.9 115.8l.6 .4M261.5 105.6l-.8 1-.1 .5M261.5 105.6a7.3 7.3 0 0 0-1.2 6.1l.3 1.5 .9 3M261.9 105.5l.5 .2M261.9 105.5l-.4 .1M261.9 116l-.4 .2M261.9 105.5a7.3 7.3 0 0 0-1.1 6l1.1 4.5"/>
<path d="M262.4 105.7l.3 .6M262.4 115.3l-.5 .7M262.4 105.7a6.5 6.5 0 0 0-.9 4.7l.1 1.6 .8 3.3M262.7 114.5l-.3 .8M262.7 106.3a11.1 11.1 0 0 0 0 8.2M263.1 110.4l.1 .8 1 3.2M263.2 107.8a13.6 13.6 0 0 0 1.5 6.9M263.9 105.8a10.6 10.6 0 0 0 .6 7.3l.6 1.4M264 105.7l-1.3 .6M264 113.8l-1.3 .7M264 113.8l.2 .6M264 105.7a7.7 7.7 0 0 0-.6 6.5l.6 1.6"/>
<path d="M264.2 114.4l.5 .3M265.1 103.9l-1 1.5M265.1 103.9l.4 .2M265.1 103.9l-.4 .2-.5 .8-.2 .8M265.1 114.5l-.4 .2M265.5 104.1l.3 .5M265.5 113.7l-.4 .8M265.5 104.1a7.1 7.1 0 0 0-1 6.4l1 3.2M265.8 112.8l-.3 .9M265.8 104.6a7 7 0 0 0-.8 5.9l.8 2.3M265.8 109l.9 2.5 .7 1.4M265.9 106.1a11.2 11.2 0 0 0 1.8 6.5"/>
<path d="M266.8 103.9l-1 .7M266.8 112.1l-1 .7M266.8 112.1l.2 .5M266.8 103.9a6.9 6.9 0 0 0-.6 6.6l.6 1.6M266.9 112.2l.1 .4M267 112.6l.4 .3M267.7 102l.3 .2M267.7 102a3.1 3.1 0 0 0-.9 1.9M267.7 112.6l-.3 .3M267.7 102l-.4 .4M267.8 106.8l.3 1.1 1.4 2.5M268 102.2l.2 .5"/>
<path d="M268 111.7l-.3 .9M268 102.2a6.7 6.7 0 0 0-1.2 6.5l1.2 3M268.1 103.3a8.6 8.6 0 0 0 1.6 6.2M268.2 110.9l-.2 .8M268.2 102.7a6.5 6.5 0 0 0-.9 5.9l.9 2.3M268.9 103.3l.3 1.2 1.4 2.7M268.9 101.8l-.7 .9M268.9 110l-.7 .9M268.9 110l.1 .3 .3 .4M268.9 101.8a7.2 7.2 0 0 0 0 8.2M268.9 101.9h.1M269 110.1l.3 .6"/>
<path d="M269.3 101.3a6.8 6.8 0 0 0 1 6.4M269.4 101.1l1 1.8 .2 1M269.4 101.1a6.9 6.9 0 0 0 1.3 5.2M269.4 101.1a6.9 6.9 0 0 0 1.4 4.2M269.4 101.1l.2 .9 1 1.9M269.5 101.1l.2 .8M269.5 110.4l-.2 .3M269.7 100l.1 .5M269.7 109.5l-.2 .9M269.7 100l-.5 .7M269.8 103.4l.9 1.4M269.8 108.7l-.1 .8"/>
<path d="M269.8 100.5a7 7 0 0 0 0 8.2M270.2 107.6l.4 .5M270.3 107.7l-.5 1M270.3 107.7l.2 .7 .1-.3M270.6 107.2v.9M270.6 103.9l.1 .9M270.7 106.3l-.1 .9M270.7 104.8v.4M270.8 105.3l-.1 1M270.8 105.3v13.8M47.6 130.3h1.2M47.6 130.3v18.3"/>
<path d="M49.5 130.3h-.6v18.3M49.5 130.3v18.3M51.4 129.3l-.2 .5-.3 .3-.6 .2M51.4 129.3h.1M51.5 129.3a1 1 0 0 1-1 1M51.5 129.3v.9M52 129.3h1.6M52 129.3a.95 .95 0 0 1-.9 1M53.6 129.3a1 1 0 0 1-1 1h-3.1M54.4 130.3h-1.1v18.3M54.4 130.3v18.3M58.1 130.3h1.8"/>
<path d="M58.1 129.3h-2.9a.89 .89 0 0 1-.7 1M58.1 129.3a.93 .93 0 0 1-.8 1h-2.9M58.1 129.3v1M60 130.3v18.5M60 130.3h1.5M60 130.3v18.3M61.5 130.3v18.3M64.4 129.3v.3a.67 .67 0 0 1-.6 .7h-2.3M64.4 130.3h1.5M64.4 129.3h-3.8l-.4 1M64.4 129.3v1M65.9 130.3h1"/>
<path d="M65.9 130.3v19.8M66.9 130.3h.5M66.9 130.3v19.8M67.4 130v19.5M67.4 130.3h.1M67.4 130.3h.9M68.3 130.3h1.7M68.3 130.3v18.3M70 130.3v18.3M71.6 129.3l-.1 1h-1.5M71.6 130.3h.9M71.6 129.3h-4.2v1"/>
<path d="M71.6 129.3v1M71.8 121.5l-.2 8.8M72.5 130.3h1M72.5 130.3v19.8M72.6 121.4l-.8 .1M72.6 121.4l-.1 8.9M73.5 130.3h1.2M73.5 130.3v19.8M73.6 121.1l-.1 9.2M73.6 121.1l-1 .3M74.6 120.6l-1 .5M74.6 120.6l.1 9.7"/>
<path d="M74.7 129.3v.2a.67 .67 0 0 0 .4 .8h1.9M74.7 129.3h4.1l.2 1M74.7 129.3v1M77 130.3h1.7M77 130.3v18.3M78.7 130.3h.3M78.7 130.3v18.3M79 130.3h.9M79 130.3v19M79.9 130.3h1.7M79.9 130.3v19.8M81.6 129.3h3.4l.2 .6 .4 .4"/>
<path d="M81.6 129.3a.88 .88 0 0 0 .7 1h2.7M81.6 129.3v1M85 130.3h1.3v18.3M85 130.3v18.3M86.4 130.3h.7M87.1 129.3h2.3a1.03 1.03 0 0 0 .8 1M87.1 129.3a.94 .94 0 0 0 1 1h3M87.1 129.3v1M90.5 129.3h.8M90.5 129.3a.95 .95 0 0 0 1 1M91.1 130.3h.8v18.3M91.1 130.3v18.3"/>
<path d="M91.3 129.3a1 1 0 0 0 .9 1M92.1 130.3h2.4M94.5 130.3h.3v18.3M94.5 130.3v18.3M156 130.3h-1.4v18.3l1.4 .5M156 130.3v18.9M157.6 129.3h.1M157.6 129.3a1.01 1.01 0 0 1-1 1h-.6M186.6 121.5h11.1M186.6 121.5v26.8M197.4 120.6l-1 .5 .1 .3 1.1 .1M197.4 120.6v.9"/>
<path d="M197.7 129.3h.1M197.7 129.3v.2a1.22 1.22 0 0 0 1.6 .8v18.9M197.7 121.5v7.8M199.3 130.3h1.4v18.3l-1.4 .5M227 129.5l2.8 .8M227 129.5v15l1 .5M228 133.6l.5 .9M228 133.6v14.9l.5 1M228.5 134.5l3.1 .1M228.5 134.5v15M228.7 124.6l2.1 1.3M228.7 124.6v3.5"/>
<path d="M230 128l-.2 1.1v1.2M230 128l-2.9 .6-.1 .9M230.3 132.4l-2.3 1.2M230.3 132.4l1.3 2.2M230.8 127.6l-.8 .4M230.8 123.7h-1.4l-.7 .9M230.8 130.4l.1-10.8 .2 .5v1.9l.1 9.4M230.8 129.6a.78 .78 0 0 1-1 .7M230.8 130.4h.4M230.8 129.6v.8M231.2 131.4l1.4 2.3M231.2 131.4l-.3 .6-.6 .4"/>
<path d="M232 138l1 .8M232 138v15l1 .8M232.6 133.7a.91 .91 0 0 1-1 .9M232.6 133.7v.8M233 123.8a4 4 0 0 1 .8-3.7 3.5 3.5 0 0 1 3.6 .9 9.7 9.7 0 0 1 4.3 6.4 3.4 3.4 0 0 1-2.6 3.8M233 123.8a8.1 8.1 0 0 0-.3 3.3l-.1 7.4M233 123.8l.3 .7M233 138.8v15M233.3 124.5l.6 1.4a1.25 1.25 0 0 1 .1 1.6M233.3 124.5l.7 3M233.4 136.5l-1.4 1.5M233.4 136.5l2.6 1.8"/>
<path d="M234 127.5a6.5 6.5 0 0 0 2.9 3.4M234 127.5l.1 7.8M234.1 134.3l-1.5 .2M234.1 135.3l2.8 1.9M234.1 135.3l-.3 .7-.4 .5M236 138.3l-3 .5M236.9 137.2a1.21 1.21 0 0 1-.9 1.1M236.9 137.2v.8M236.9 130.9v7.1M238.3 130.6l.8 .2M238.3 130.6l-1.4 .3M238.3 130.6l.4 3.8 .1 3.1"/>
<path d="M238.8 137.5l.4 .3M238.8 137.5a2.66 2.66 0 0 0-1.9 .5M238.8 137.5v2.2M238.8 139.7l-.3 .7v1M238.8 139.7l3.6 1.1M239.1 130.8l.1 .1-.1 .3M239.1 130.8v.3M239.1 131.2l.1 7.1M243 139.5l-3.8-1.2-.4 1.4M243 139.5l-.1 .6-.5 .7M243 139.5v.8M243.9 129.1l1 .2"/>
<path d="M243.9 129.1a6.8 6.8 0 0 0-.8 3.8l-.1 7.4M243.9 129.1a70.6 70.6 0 0 1 .6 10.4M244.5 139.5a1.52 1.52 0 0 0-1.5 .8M244.5 139.5l1 .2M244.5 139.5v16.2M244.9 129.3a10.4 10.4 0 0 1 .9 5.3l.1 5.7M244.9 129.3l.5 5.5 .1 4.9M245.5 139.7l.4 .3M245.5 139.7v16.2M251.2 129.8l-.3 .6a19 19 0 0 0-.7 7.1l-.1 3.7M251.2 129.8l-.1 10.4M252.2 129.8l.4 .7a29.5 29.5 0 0 1 .6 8.6v2"/>
<path d="M252.2 129.8h-1M252.2 129.8l-.1 10.3M257.6 139.4l-.2 .2M257.6 139.4v16.2M258.4 128.9a8.5 8.5 0 0 0-.9 4.2l-.1 6.8M258.4 128.9a59.5 59.5 0 0 0-.8 10.5M258.5 139.1a1.74 1.74 0 0 1 1.7 .8M258.5 139.1l-.9 .3M258.5 139.1v16.2M259.3 128.7l.4 .7a29.4 29.4 0 0 1 .5 8.4v2.1M259.3 128.7l-.9 .2M259.3 128.7a74 74 0 0 0-.8 10.4"/>
<path d="M260.2 139l.1 .5 .6 .8M260.2 139v.9M263.9 136.9h-.1M263.9 136.9a2.49 2.49 0 0 1 2.1 .3M263.9 136.9v1.4M264.2 139l-.4-1.4-3.6 1.4M264.2 139l-3.3 1.3M264.2 139l.7 1.7M264.5 126.7a11.7 11.7 0 0 0-.6 4.4l-.1 6.6M264.5 126.7l-.5 2.3M265.3 126.3a10.2 10.2 0 0 1 .6 4.7l.1 6.2M265.3 126.3l-.8 .4"/>
<path d="M265.3 126.3a40.8 40.8 0 0 0-1.4 10.6M266 136.4a1.02 1.02 0 0 0 .9 1.1M266 136.4v.8M266.9 137.5l3 .3M268.4 133.4l1.2 .1M268.4 134.3l-2.4 2.1M268.4 134.3l.2 .6 .6 .7M269.2 135.6l-2.3 1.9M269.2 135.6l.8 .5 .8 .9M269.2 122.7a13.5 13.5 0 0 1 .4 4.6v6.2M269.2 122.7l-.1 .2a6.7 6.7 0 0 0-.6 3.3l-.1 8.2M269.2 122.7l-.6 2.5"/>
<path d="M269.6 132.7l.1 .2a.99 .99 0 0 0 .9 .7M269.6 132.7v.8M269.9 137.8v15M270.6 129.3h.2v-10.8l-.2 11.8M270.6 130.3l-.3 1.2-.7 1.2M270.6 130.3a1.15 1.15 0 0 0 1 1M270.8 128.5a.71 .71 0 0 0 .9 .7M270.8 126.8l.4 .1M270.8 122.6h.3l.8 .8M270.8 137l-.9 .8M270.8 137v15l-.9 .8M271.2 126.9l.5 2.3"/>
<path d="M271.2 126.9a5.6 5.6 0 0 1 3 .5l.2 .9M271.6 131.3l-.5 1.5-.5 .8M271.6 131.3l2.5 1M271.9 123.4l-1.1 1M271.9 123.4v3.5M273.7 133.3l-3.1 .3M273.7 133.3v15M274.1 132.3l-.4 1M274.1 132.3v15l-.4 1M274.4 128.3l-2.7 .9M274.4 128.3v15l-.3 .1M47.6 148.6h.1"/>
<path d="M47.6 148.6l6.2 1.7h35.1l.6-.2M47.6 148.6l5.9 1.5M48.9 148.6l4.7 1.5h-.1M48.9 148.6h.6M49.5 148.6l6.2 1.5M53.3 148.6l2.9 1.5M53.3 148.6h1.1M53.5 150v.1M54.4 148.6l5.6 1.5M55.7 150.1h.5M55.7 149.8v.3M56.2 150.1h.1"/>
<path d="M60 150.1h.8M60 148.6a1.3 1.3 0 0 0 1.1 1.3l-.3 .2M60 148.6h1.5M60 149v1.1M60.8 149.8v.3M61.5 148.6l2.3 .8 1.1 .5 1 .2M65.9 150.1h1M68.3 148.6h1.7M68.3 148.6l-.5 .4a.82 .82 0 0 0-.4 .9l-.5 .2M70 148.6l.8 .4a1.28 1.28 0 0 1 1 .9l.7 .2M72.5 150.1h1M77 148.6a5.8 5.8 0 0 0-2.7 1.3l-.8 .2"/>
<path d="M77 148.6h1.7M78.7 148.6l.3 .4a.83 .83 0 0 1-.4 .9l.4 .2M79 150.1h.9M79 149.4v.7M84.4 150.1h.7M84.4 149.9v.2M85 148.6l-5.1 1.5M85 148.6h1.3M85.1 149.6v.5M86.3 148.6a3.3 3.3 0 0 1-1.9 1.3l-.1 .1 .1 .1M88.4 149.9v.2M89.5 150.1h.1"/>
<path d="M91.1 148.6l-6 1.5M91.1 148.6h.8M91.9 148.6l-3.8 1.5h.3M94.5 148.6l-6.1 1.5M94.5 148.6h.3M94.8 148.6l-5.3 1.5M156 149.2l4.1 1.1M160.1 150.3h3.1M163.2 150.3h25.4M165.1 148.3h21.5M165.1 148.3l-1.9 2M186.6 148.3l2 2"/>
<path d="M188.6 150.3h6.6M195.2 150.3l4.1-1.1zM228.5 149.5l3.5 .7M238.5 153.7h-1.3a12.4 12.4 0 0 1-4.2 .1M238.5 141.2v15.1M238.5 141.4l1.4 .5M238.5 141.4v15l1.4 .4M239.9 141.9v14.9M242.4 140.8l-2.5 1.1M244.5 155.7h-.7l-.6 .3a6.3 6.3 0 0 1-3.3 .8M244.5 155.7l1 .2M245.5 155.9l.4 .2"/>
<path d="M245.9 141.5l.8 1.7M245.9 141.1v15.8l.3 .7 .5 .6M245.9 141.5l4 .3M246.7 143.2l1.6 .1M246.7 158.2l1.6 .1M246.7 143.2v15M248.3 143.3v15M249.9 141.8l-1.6 1.5M250.1 140.4l-4.2-.3v1.4M250.1 140.4l-.2 1.4M250.1 140.4v.8M251.1 140.2a.98 .98 0 0 0-1 1"/>
<path d="M251.1 156.3a1.01 1.01 0 0 0-1 .8l-.9 .8-.9 .4M251.1 140.2v16.1M252.1 140.1a1.08 1.08 0 0 1 1.1 1M252.1 140.1l-1 .1M252.1 156.3a1.77 1.77 0 0 1 1.6 1l1.7 .8M252.1 156.3h-1M252.1 140.1v16.2M253.2 140.3l4.2-.6 .1 1.5M253.2 140.3l.1 .9 .3 .5M253.2 140.3v.8M253.6 141.7l1.8 1.4M255.4 143.1v15"/>
<path d="M257 142.9l-1.6 .2M257 157.9l-1.6 .2M257 142.9v15M257.5 141.2l-.1 .7-.4 1M257.5 141.2v15.6l-.1 .5-.4 .6M257.5 141.2l-3.9 .5M257.6 155.6h-.1M258.5 155.3a3.8 3.8 0 0 1 2.6 .6l2.4 .3M258.5 155.3l-.9 .3M260.9 140.3l2.6 1M263.5 141.3v14.9M264.9 140.7l-1.4 .6"/>
<path d="M264.9 140.7v15l-1.4 .5M269.9 152.8a15 15 0 0 1-5 .1M273.7 148.3l-2.9 .8"/>
<circle cx="71.3" cy="40.4" r="17.5"/>
</g>
<g fill="#000">
<path d="M35.8 31.4l.5 3.5h-1zM57.7 31.9l2.8 2.2-3.3-1.3zM87 25.4l.8 .8-3 2zM94.3 34.2l3.2-1.4 .3 1zM35.3 36.9h1l-.5 3.4zM44.9 46.9l3.5-.4-3.2 1.4zM54.9 54.5l3-2-2.2 2.7zM82.2 46.6l3.3 1.3-.6 .9zM157.6 55.9l3.6-.6v1.1zM194.1 55.3l3.6 .6-3.6 .5zM159 66.8l3.5-.5v1.1zM192.7 66.3l3.6 .5-3.6 .6z"/>
<path d="M37.4 85.6h1l-.5 3.5zM44.6 90.3l.5 3.5h-1zM123.9 95.3l.5 3.5h-1zM138 80.3l.5 3.5h-1.1zM164.1 81.3l2.8-2.2 .5 .9zM197.1 80.8l2.8-2.2 .5 .9zM37.9 101.6l.5 3.5h-1zM44.1 96.8h1l-.5 3.5zM62.1 109.3l2.8 2.2-3.3-1.2zM77.9 119l3.3 1.4-.6 .9zM109.7 116.3l.6 3.5h-1.1zM117.1 115.3l.5 3.5h-1.1z"/>
<path d="M101.5 130.3l.5 3.5h-1zM195.1 132.1l2.9-2.1-2.2 2.8zM101 146.8h1l-.5 3.5zM109.2 146.8h1.1l-.6 3.5zM116.5 146.8h1.1l-.5 3.5zM123.4 146.8h1l-.5 3.5zM137.4 146.8h1.1l-.5 3.5zM164.1 149.3l1.6 3.1-1 .4zM206.2 145.1h1.1l-.5 3.5zM206.8 150.3l.5 3.5h-1.1zM191.6 160.1l3.6 .5-3.6 .6zM200.7 160.6l3.5-.5v1.1z"/>
</g>
<g font-size="9.3">
<text x="128.1" y="29.3">Z=17</text>
<text x="128.1" y="38.6">M=0.5</text>
</g>
<g font-size="8.2">
<text x="74.1" y="10.2">1</text>
<text x="133.3" y="10.4">2</text>
<text x="193.7" y="10.5">3</text>
<text x="249.4" y="10.5">4</text>
<text x="4.8" y="70">b</text>
<text x="4.9" y="155.7">a</text>
</g>
<text font-size="5.6" x="226.1" y="171.4">深圳市智能派科技有限公司</text>
<g font-size="4.8">
<text x="17.6" y="176.7">Notes：</text>
<text x="17.6" y="181.2">1.Remove all burrs and sharp edges；</text>
<text x="17.6" y="185.7">2.All unspecified chamfers-C0.2mm；</text>
<text x="17.6" y="190.2">3.The surface shall be free from scratch, bruise, crush,</text>
<text x="17.6" y="194.8">deformation and other defects.</text>
<text x="17.6" y="199.3">4.Surface finish：</text>
</g>
<g font-size="4">
<text x="103.7" y="16.7">7.25</text>
<text x="109.2" y="31.5">9.5</text>
<text x="35.1" y="52.7" transform="rotate(-90 35.1 52.7)">0</text>
<text x="107.7" y="51.2">+0.04</text>
<text x="31.1" y="54.1" transform="rotate(-90 31.1 54.1)">+0.05</text>
<text x="35.1" y="59.5" transform="rotate(-90 35.1 59.5)">1.8</text>
<text x="104.9" y="55.2">5 +0.02</text>
<text x="175.6" y="55.3">8</text>
<text x="173.5" y="66.3">7.45</text>
<text x="68.3" y="73.8">A</text>
<text x="171.5" y="76.5">45°0.4</text>
<text x="204.1" y="76.2">45°0.2</text>
<text x="37.3" y="100.5" transform="rotate(-90 37.3 100.5)">MAX=2.5</text>
<text x="43.9" y="96.1" transform="rotate(-90 43.9 96.1)">2</text>
<text x="56" y="109.2">M3</text>
<text x="133.3" y="117.9" transform="rotate(-90 133.3 117.9)">-0.03</text>
<text x="173.6" y="119.4" transform="rotate(-90 173.6 119.4)">1.6</text>
<text x="137.3" y="122" transform="rotate(-90 137.3 122)">14 -0.08</text>
<text x="205.2" y="125.1">R0.2</text>
<text x="123.2" y="127.4" transform="rotate(-90 123.2 127.4)">11</text>
<text x="116.5" y="133.9" transform="rotate(-90 116.5 133.9)">7</text>
<text x="100.8" y="140.6" transform="rotate(-90 100.8 140.6)">4</text>
<text x="109.1" y="141.3" transform="rotate(-90 109.1 141.3)">6.8 ±0.1</text>
<text x="206.2" y="142.8" transform="rotate(-90 206.2 142.8)">0.33</text>
<text x="68.3" y="161">A</text>
<text x="166.8" y="156.9">45° X 0.4</text>
<text x="212.3" y="160.1">1.11</text>
<text x="175.9" y="163.2">A-A</text>
<text x="247.2" y="185.6">SUS303</text>
</g>
<g font-size="3.9">
<text x="183.6" y="21.6">A</text>
<text x="183.8" y="26.6">B</text>
<text x="230.3" y="175.4">Shenzhen Elegoo Technology Co.,Ltd</text>
<text x="275.7" y="194.1">A</text>
</g>
<g font-size="3.5">
<text x="22.6" y="22">3.2</text>
<text x="17" y="26.8">RMN</text>
<text x="205.1" y="185.5">Extrusion Gear 1</text>
<text x="205.5" y="196.8">Neptune 2S-JJ-004</text>
</g>
<g font-size="2.5">
<text x="156.7" y="173.9">DRAWN</text>
<text x="158.8" y="169.2">APPROVALS</text>
<text x="185" y="169.2">DATE</text>
<text x="156.7" y="179.4">CHECKED</text>
<text x="156.8" y="185.1">ISSUED</text>
<text x="198.2" y="180.1">PART NAME</text>
<text x="238" y="180.1">MATERIAL</text>
<text x="197.7" y="190.7">DRAWING NO.</text>
<text x="239.6" y="190.7">SIZE</text>
<text x="246.3" y="190.7">SCALE</text>
<text x="262.3" y="190.7">REV.</text>
<text x="162.4" y="195.3">General Tolerance Reference</text>
<text x="240.5" y="193.8">A4</text>
<text x="251.3" y="194.1">5:1</text>
<text x="169.8" y="199.9">GB/T 1804-m</text>
<text x="239.7" y="199.9">UNIT:</text>
<text x="251.5" y="199.9">MM</text>
<text x="262.9" y="199.9">SHEET 1</text>
<text x="279.3" y="199.9">0F 1</text>
</g>
<g font-size="2.1">
<text x="181.1" y="16.1">REV.</text>
<text x="193.1" y="16.1">DATE</text>
<text x="214.2" y="16.1">REVISION ORIGINOR</text>
<text x="257.4" y="16.1">SIGN</text>
<text x="275.1" y="16.1">ISSUED</text>
</g>
</svg>
